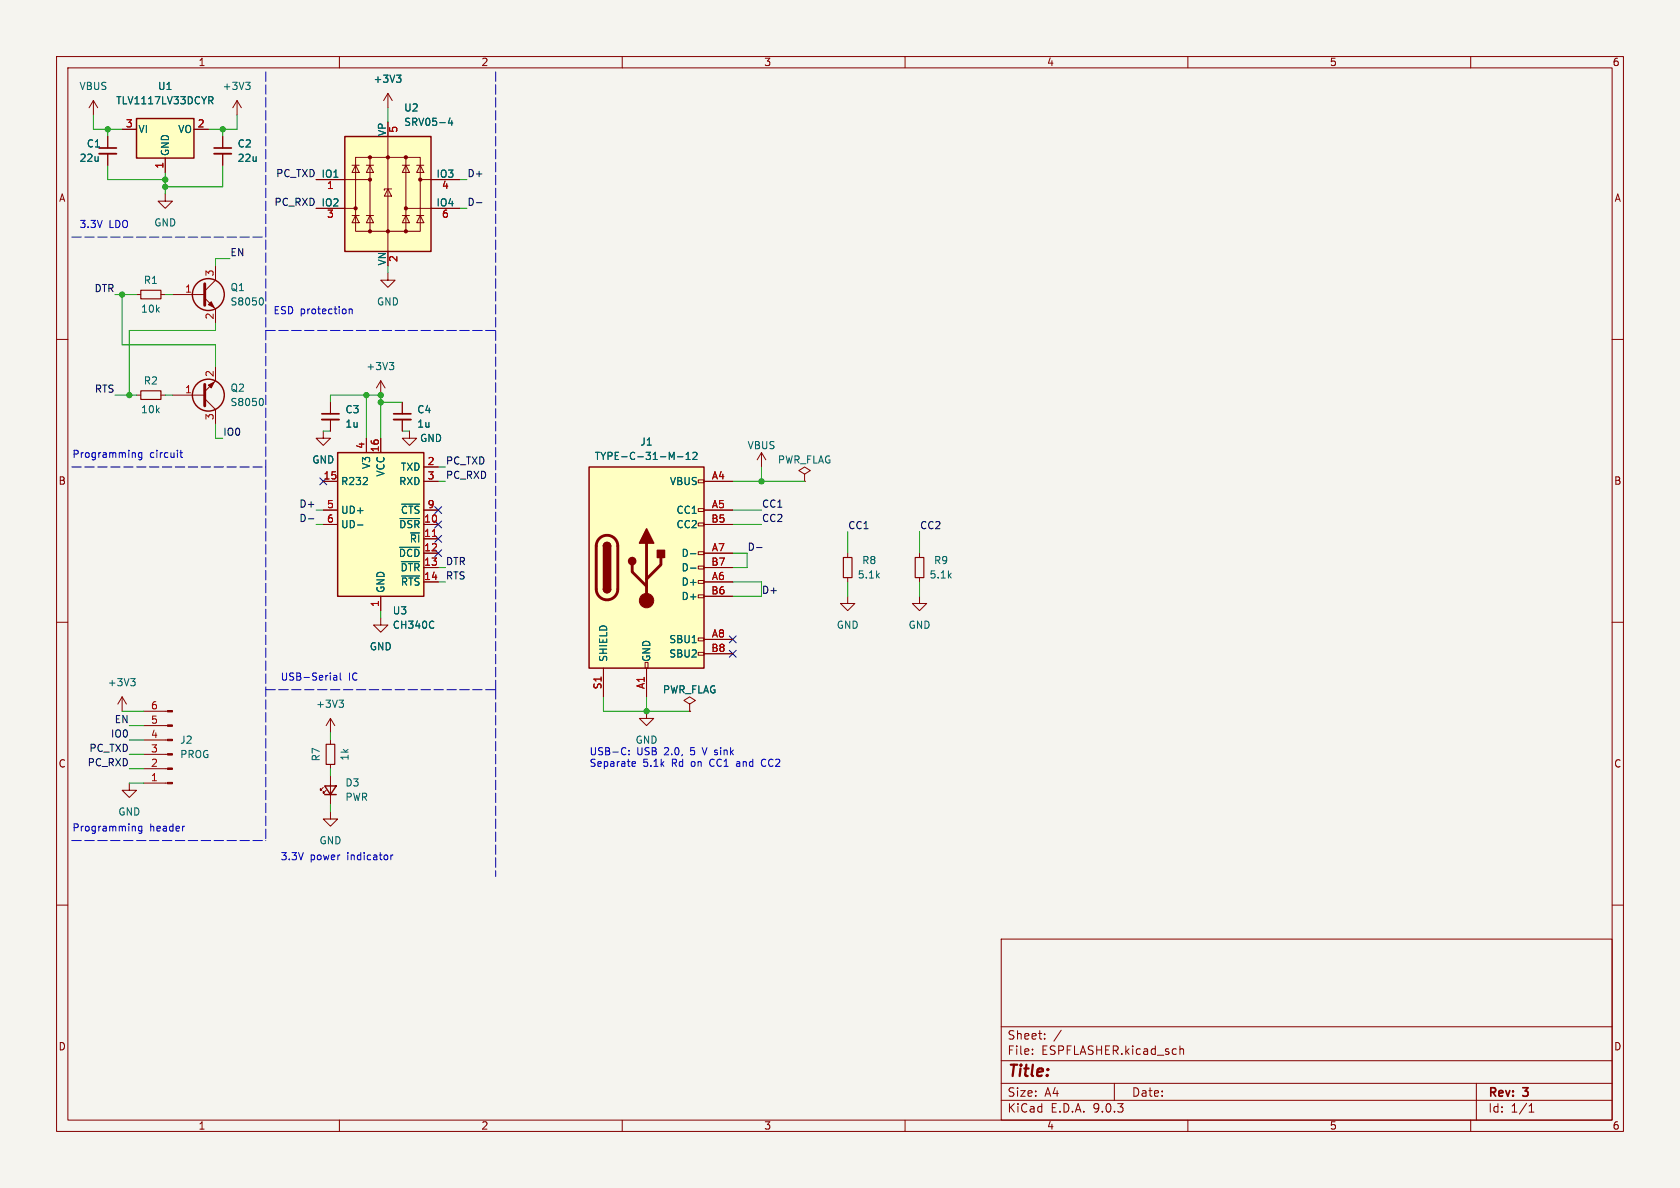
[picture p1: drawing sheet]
<svg xmlns="http://www.w3.org/2000/svg" width="297mm" height="210mm" viewBox="0 0 297 210" stroke-linecap="round" stroke-linejoin="round" font-family="sans-serif">
<path d="M0 0h297v210h-297z" fill="#f5f4ef" stroke="#f5f4ef" stroke-width=".18"/>
<g fill="none" stroke="#840000" stroke-width=".18">
<path d="M10 10h277v190h-277zM12 12h273v186h-273zM60 10v2M110 10v2M160 10v2M210 10v2M260 10v2M10 60h2M67.3 67.3l-.8 1.3M67.3 67.3l.8 1.3M67.3 67.3v2.6M285 60h2"/>
<path d="M10 110h2M285 110h2M58.4 130.8v.8M58.4 135.1v.8M10 160h2M177 166h108v32h-108zM285 160h2M60 198v2M110 198v2M160 198v2M177 194.5h108M177 191.5h108"/>
<path d="M177 187.5h108M177 181.5h108M182.5 186.3v.1M182.5 185.5v.1M184.7 183.6v.1M184.7 182.8v.1M187.6 182.1l-1.3 2M197 191.5v3M208.6 184.9v1.5M208.6 185.5l.2-.1 .4 .1v.9M210 198v2M260 198v2"/>
<path d="M261 191.5v6.5M270.3 196.6h.9M270.3 195.5l.4-.4v1.5"/>
</g>
<path d="M68.8 64.1h.8l-.4 .5M69.4 64.6l.2 .2v.3l-.2 .2" fill="none" stroke="#006464" stroke-width=".18"/>
<path d="M57.7 131.6h1.5v3.5h-1.5z" fill="none" stroke="#840000" stroke-width=".2"/>
<path d="M59.7 80h15.2v25.4h-15.2z" fill="#ffffc2"/>
<path d="M59.7 80h15.2v25.4h-15.2z" fill="none" stroke="#840000" stroke-width=".25"/>
<g fill="none" stroke="#840000" stroke-width=".18">
<path d="M64.8 77.5v2.5M67.3 77.5v2.5M57.1 85.1h2.6M57.1 90.2h2.6M57.1 92.7h2.6M74.9 85.1h2.6M74.9 90.2h2.6M74.9 92.7h2.6M74.9 82.6h2.6M74.9 95.3h2.6M74.9 97.8h2.6M67.3 109.2v1.3h1.3l-1.3 1.3-1.3-1.3h1.3"/>
<path d="M67.3 105.4v2.6M74.9 100.3h2.6M74.9 102.9h2.6"/>
</g>
<path d="M63.2 92.8h1M70.6 96.7h3.6M70.7 91.7h3.5M70.9 99.3h3.3M71 89.1h3.2M71 101.8h3.2M76.6 109.9h.1M76.7 110.9l-.1 .1" fill="none" stroke="#006464" stroke-width=".18"/>
<path d="M76.4 94.8h.8" fill="none" stroke="#a90000" stroke-width=".18"/>
<path d="M24.1 21h10.2v6.9h-10.2z" fill="#ffffc2"/>
<g fill="none" stroke="#840000" stroke-width=".25">
<path d="M24.1 21h10.2v6.9h-10.2z"/>
<circle cx="36.8" cy="52.1" r="2.82"/>
<circle cx="36.8" cy="69.8" r="2.82"/>
</g>
<g fill="none" stroke="#840000" stroke-width=".18">
<path d="M16.5 17.8l-.8 1.3M16.5 17.8l.8 1.3M16.5 17.8v2.5M41.9 17.8l-.8 1.3M41.9 17.8l.8 1.3M41.9 17.8v2.5M68.6 16.5l-.8 1.3M68.6 16.5l.7 1.3M68.6 16.5v2.6M19 24.1v2.1M19 27.2v2M21.6 22.9h2.5"/>
<path d="M29.2 34.3v1.3h1.3l-1.3 1.2-1.3-1.2h1.3M29.2 27.9v2.6M34.3 22.9h2.5M39.4 24.1v2.1M39.4 27.2v2M24.1 52.1h.8M28.4 52.1h.8M30.5 52.1h5.7M36.2 52.7l1.9 1.9v2.6M38.1 47v2.5l-1.9 1.9M68.6 48.3v1.2h1.2l-1.2 1.3-1.3-1.3h1.3M24.1 69.9h.8"/>
<path d="M28.4 69.9h.8M30.5 69.9h5.7M36.2 70.5l1.9 1.9v2.5M38.1 64.8v2.5l-1.9 1.9M71.1 71.1v2.1M71.1 74.2v2M72.4 76.2v1.3h1.3l-1.3 1.2-1.3-1.2h1.3M149.9 97.8v.8M162.6 97.8v.8M149.9 105.4v1.3h1.2l-1.2 1.3-1.3-1.3h1.3M149.9 102.1v.8M162.6 105.4v1.3h1.2l-1.2 1.3-1.3-1.3h1.3"/>
<path d="M162.6 102.1v.8M21.6 123.2l-.8 1.3M21.6 123.2l.8 1.3M21.6 123.2v2.5M22.9 138.4v1.3h1.2l-1.2 1.3-1.3-1.3h1.3M58.4 127l-.7 1.3M58.4 127l.8 1.3M58.4 127v2.5M114.3 125.7v1.3h1.3l-1.3 1.3-1.3-1.3h1.3M121.9 124.5l1-.7-1-.6-1 .6 1 .7v1.2M121.9 125.7h.1M58.4 143.5v1.3h1.3l-1.3 1.3-1.3-1.3h1.3"/>
</g>
<path d="M36.9 17.1h.5l.2 .2-.1 .4-.6 .1M37.2 17.8l.4 .6M43.4 14.5h.8l-.4 .5M44 15l.2 .3v.3l-.2 .2M70.1 13.3h.8l-.4 .5M70.6 13.8l.3 .2v.3l-.3 .2M46.3 52.6a.79 .79 0 0 1 0 1.3M46.3 70.4a.79 .79 0 0 1 0 1.3M23.1 120h.8l-.4 .4M23.6 120.4l.3 .3v.3l-.3 .2M59.9 123.8h.8l-.4 .5M60.5 124.3l.2 .2v.3l-.2 .2" fill="none" stroke="#006464" stroke-width=".18"/>
<path d="M17.5 26.2h3.1M37.8 26.2h3.1M69.6 73.2h3" fill="none" stroke="#840000" stroke-width=".3"/>
<path d="M17.5 27.2h3.1M37.8 27.2h3.1M69.6 74.2h3" fill="none" stroke="#840000" stroke-width=".33"/>
<path d="M24.9 51.3h3.5v1.5h-3.5zM24.9 69.1h3.5v1.5h-3.5zM149.1 98.6h1.5v3.5h-1.5zM161.8 98.6h1.5v3.5h-1.5z" fill="none" stroke="#840000" stroke-width=".2"/>
<path d="M36.2 50.2v3.8M36.2 67.9v3.9" fill="none" stroke="#840000" stroke-width=".51"/>
<g fill="#840000" stroke="#840000" stroke-width=".18">
<path d="M37.3 53.3l.5 1.1-1-.6z"/>
<path d="M36.8 68.1l1-.5-.5 1z"/>
</g>
<path d="M61 24.1h15.2v20.4h-15.2z" fill="#ffffc2"/>
<g fill="none" stroke="#840000" stroke-width=".18">
<path d="M55.9 31.8h9.5M55.9 36.8h7M62.2 29.2h1.3M62.2 38.1h1.3M62.9 27.8h11.4v13.1h-11.4zM62.9 29.2l.6 1.3h-1.3zM62.9 38.1l.6 1.3h-1.3zM64.8 29.2h1.2M64.8 38.1h1.2M65.4 29.2l.6 1.3h-1.2zM65.4 38.1l.6 1.3h-1.2zM65.4 27.8v13.1"/>
<path d="M68.6 33.4l.6 1.3h-1.3zM68.6 24.1v20.4M69.2 33.4h-1.3v.3M71.1 29.2h1.3M71.1 38.1h1.3M71.8 29.2l.6 1.3h-1.3zM71.8 38.1l.6 1.3h-1.3zM71.8 27.8v13.1M71.8 36.8h9.5M73.7 29.2h1.2M73.7 38.1h1.2M74.3 29.2l.6 1.3h-1.2z"/>
<path d="M74.3 38.1l.6 1.3h-1.2zM74.3 31.8h7"/>
</g>
<path d="M61 24.1h15.2v20.4h-15.2z" fill="none" stroke="#840000" stroke-width=".25"/>
<g fill="#840000" stroke="#840000" stroke-width=".18">
<circle cx="62.9" cy="36.8" r=".28"/>
<circle cx="65.4" cy="27.8" r=".28"/>
<circle cx="65.4" cy="31.8" r=".28"/>
<circle cx="65.4" cy="40.9" r=".28"/>
<circle cx="68.6" cy="27.8" r=".28"/>
<circle cx="68.6" cy="40.9" r=".28"/>
<circle cx="71.8" cy="27.8" r=".28"/>
<circle cx="71.8" cy="36.8" r=".28"/>
<circle cx="71.8" cy="40.9" r=".28"/>
<circle cx="74.3" cy="31.8" r=".28"/>
</g>
<path d="M79.6 20.8l-.3 .9h.7M79.9 21.3v.9" fill="none" stroke="#006464" stroke-width=".18"/>
<path d="M104.1 82.6h20.4v35.5h-20.4z" fill="#ffffc2"/>
<g fill="none" stroke="#840000" stroke-width=".18">
<path d="M19 24.1v2.1M19 27.2v2M21.6 22.9h2.5M29.2 27.9v2.6M34.3 22.9h2.5M39.4 24.1v2.1M39.4 27.2v2M55.9 31.8h5.1M55.9 36.8h5.1M76.2 31.8h5.1M76.2 36.8h5.1M57.1 76.2v1.3h1.3l-1.3 1.2-1.2-1.2h1.2"/>
<path d="M58.4 71.1v2.1M58.4 74.2v2M64.8 77.5v2.5M67.3 77.5v2.5M71.1 71.1v2.1M71.1 74.2v2M57.1 85.1h2.6M57.1 90.2h2.6M57.1 92.7h2.6M74.9 85.1h2.6M74.9 90.2h2.6M74.9 92.7h2.6"/>
<path d="M74.9 97.8h2.6M74.9 82.6h2.6M74.9 95.3h2.6M123.4 84.8h1.1v.5h-1.1zM123.4 89.9h1.1v.5h-1.1zM123.4 92.5h1.1v.5h-1.1zM123.4 97.5h1.1v.5h-1.1zM124.5 85.1h5M124.5 90.2h5M124.5 92.7h5M124.5 97.8h5M134.6 80l-.7 1.3"/>
<path d="M134.6 80l.8 1.3M134.6 80v2.6M142.2 83.8l1.1-.6-1.1-.6-1 .6 1 .6v1.3M142.2 85.1h.1M67.3 105.4v2.6M74.9 100.3h2.6M74.9 102.9h2.6M106.7 118.1v5.1M114 117.1h.6v1h-.6zM114.3 118.1v5.1M123.4 100.1h1.1v.5h-1.1zM123.4 102.6h1.1v.5h-1.1z"/>
<path d="M123.4 105.2h1.1v.5h-1.1zM123.4 112.8h1.1v.5h-1.1zM123.4 115.3h1.1v.5h-1.1zM124.5 100.3h5M124.5 102.9h5M124.5 105.4h5M124.5 113h5M124.5 115.6h5M25.4 138.4h4.2M25.4 135.9h4.2M25.4 133.4h4.2M25.4 130.8h4.2"/>
<path d="M25.4 128.3h4.2M25.4 125.7h4.2M57.1 139.2l-.5 .5v-.3v.3h.3M57.7 139.7l-.6 .5v-.2v.2h.3M58.4 137.2v5M121.9 125.7h.1"/>
</g>
<path d="M104.1 82.6h20.4v35.5h-20.4zM106.7 96.5a.64 .64 0 0 1 .6-.6 .64 .64 0 0 1 .6 .6M106.7 104.1a.64 .64 0 0 0 .6 .7 .64 .64 0 0 0 .6-.7M57.4 138.9h2l-1 1.6zM57.4 140.5h2" fill="none" stroke="#840000" stroke-width=".25"/>
<path d="M106 95.2a1.9 1.9 0 0 1 2-.4 1.9 1.9 0 0 1 1.2 1.7v7.6a1.91 1.91 0 0 1-1.9 1.9 1.91 1.91 0 0 1-1.9-1.9v-7.7l.2-.7zM111.8 99.8v1.3l2.5 2.5M114.3 96v10.2M116.8 98.6v1.2l-2.5 2.6" fill="none" stroke="#840000" stroke-width=".51"/>
<g fill="#840000" stroke="#840000" stroke-width=".25">
<path d="M106.7 96.5h1.2v7.6h-1.2z"/>
<path d="M106.9 96.1a.64 .64 0 0 1 .7-.2 .64 .64 0 0 1 .3 .6h-1.2z"/>
<path d="M106.7 104.1h1.2a.64 .64 0 0 1-.6 .7 .64 .64 0 0 1-.6-.7z"/>
<path d="M114.3 93.5l1.3 2.5h-2.6z"/>
<path d="M116.2 97.3h1.3v1.3h-1.3z"/>
<circle cx="111.8" cy="99.2" r=".63"/>
</g>
<g fill="#840000" stroke="#840000" stroke-width=".18">
<path d="M29.6 138.3h.9v.3h-.9z"/>
<path d="M29.6 135.8h.9v.2h-.9z"/>
<path d="M29.6 133.2h.9v.3h-.9z"/>
<path d="M29.6 130.7h.9v.2h-.9z"/>
<path d="M29.6 128.1h.9v.3h-.9z"/>
<path d="M29.6 125.6h.9v.3h-.9z"/>
<circle cx="114.3" cy="106.2" r="1.27"/>
</g>
<g fill="none" stroke="#006464" stroke-width=".18">
<path d="M36.9 17.1h.5l.2 .2-.1 .4-.6 .1M37.2 17.8l.4 .6M70.1 13.3h.8l-.4 .5M70.6 13.8l.3 .2v.3l-.3 .2M79.6 20.8l-.3 .9h.7M79.9 21.3v.9M63.2 92.8h1M70.6 96.7h3.6M70.7 91.7h3.5M70.9 99.3h3.3M71 89.1h3.2M119.8 80.7h.9"/>
<path d="M121.3 81.2h.7M121.3 80.3l.3-.3v1.2M122.1 97.9h.9M122.5 80.1l.5-.1 .2 .3-.8 .9h.8M71 101.8h3.2M76.6 109.9h.1M76.7 110.9l-.1 .1M122.1 100.4h.9"/>
</g>
<path d="M56.9 73.2h3" fill="none" stroke="#840000" stroke-width=".3"/>
<path d="M56.9 74.2h3" fill="none" stroke="#840000" stroke-width=".33"/>
<path d="M84.2 35.8h1M54.5 91.7h1M133.8 96.8h.9" fill="none" stroke="#0f0f0f" stroke-width=".18"/>
<path d="M47 12.7v69.9M87.6 12.7v45.7M12.7 41.9h34.3M47 58.4h40.6M12.7 82.6h34.3M47 82.6v66M47 121.9h40.6M87.6 121.9v33M87.6 121.9v-63.5M12.7 148.6h34.3" fill="none" stroke="#0000c2" stroke-width=".18" stroke-dasharray="1.7 .6"/>
<g fill="none" stroke="#009600" stroke-width=".18">
<path d="M68.6 19.1v2.5M16.5 20.3v2.6h5.1M19 29.2v2.6h10.2M19 22.9v1.2M29.2 30.5v3.8M39.4 22.9v1.2M39.4 29.2v3.8h-10.2M41.9 20.3v2.6h-5.1M81.3 36.8h1.2M81.3 31.8h1.2M20.3 52.1h3.8M21.6 52.1v8.9h16.5v3.8"/>
<path d="M29.2 52.1h1.3M38.1 57.2v1.2h-15.2v11.5M40.6 45.7h-2.5v1.3M68.6 47v1.3M20.3 69.9h3.8M29.2 69.9h1.3M38.1 74.9v2.6h1.3M57.1 76.2h1.3M58.4 71.1v-1.2h8.9v7.6M64.8 69.9v7.6M67.3 71.1h3.8M71.1 76.2h1.3"/>
<path d="M55.9 92.7h1.2M55.9 90.2h1.2M77.5 82.6h1.2M77.5 85.1h1.2M129.5 97.8h2.6v2.5h-2.6M129.5 92.7h5.1M129.5 90.2h5.1M129.5 85.1h12.7M134.6 82.6v2.5M149.9 94v3.8M162.6 94v3.8M67.3 108v1.2"/>
<path d="M77.5 100.3h1.2M77.5 102.9h1.2M129.5 102.9h5.1v2.5h-5.1M149.9 102.9v2.5M162.6 102.9v2.5M21.6 125.7h3.8M22.9 138.4h2.5M22.9 135.9h2.5M22.9 133.4h2.5M22.9 130.8h2.5M22.9 128.3h2.5M58.4 129.5v1.3"/>
<path d="M58.4 135.9v1.3M106.7 123.2v2.5h15.2M114.3 123.2v2.5M58.4 142.2v1.3"/>
</g>
<g fill="none" stroke="#000084" stroke-width=".18">
<path d="M56.5 84.5l1.3 1.2M57.8 84.5l-1.3 1.2M76.9 94.6l1.2 1.3M76.9 92.1l1.2 1.2M76.9 89.6l1.2 1.2M76.9 97.2l1.2 1.2M78.1 94.6l-1.2 1.3M78.1 92.1l-1.2 1.2M78.1 89.6l-1.2 1.2M78.1 97.2l-1.2 1.2M128.9 115l1.2 1.2M128.9 112.4l1.2 1.2"/>
<path d="M130.1 115l-1.2 1.2M130.1 112.4l-1.2 1.2"/>
</g>
<g fill="none" stroke="#0000c2" stroke-width=".18">
<path d="M61.7 54.6v.9M61.7 54.7l.2-.1 .3 .1 .1 .8M32 79.6v1.1l.3 .2M23.7 80l.2 .2v.7M25.1 80v1l-.3 .3-.3-.1M25.1 80.1l-.4-.1-.2 .3 .1 .5h.5M31.8 80h.5M59 119.5h.5v.7M59.5 119.7l-.4 .1-.2 .1 .2 .3h.4M60.2 119v1.1l.1 .1M110.6 132.2l.1 .1M110.7 133.3l-.1 .1"/>
<path d="M111.2 132.6v.2M111.2 133.3v.1M111.8 135.4h.5M111.8 134.7l.4-.1 .1 .3-.6 .2M124.1 132.2l.5 1.2M130.4 134.6l-.2 .1M130.4 135l-.2 .2 .2 .3M135 134.2a.68 .68 0 0 0-.4 .6 .68 .68 0 0 0 .4 .7M23.7 146.1l.2 .1v.7M25.1 146.1v1l-.3 .2h-.3M25.1 146.1h-.4l-.2 .2 .1 .5h.5M32.5 146.1h.1"/>
<path d="M69.1 151.1v.9M69.5 151.1l-.4 .3"/>
</g>
<path d="M76.4 94.8h.8" fill="none" stroke="#a90000" stroke-width=".18"/>
<g fill="#009600" stroke="#009600" stroke-width=".18">
<circle cx="64.8" cy="69.9" r=".46"/>
<circle cx="67.3" cy="69.9" r=".46"/>
<circle cx="29.2" cy="31.8" r=".46"/>
<circle cx="22.9" cy="69.9" r=".46"/>
<circle cx="21.6" cy="52.1" r=".46"/>
<circle cx="19" cy="22.9" r=".46"/>
<circle cx="29.2" cy="33" r=".46"/>
<circle cx="67.3" cy="71.1" r=".46"/>
<circle cx="39.4" cy="22.9" r=".46"/>
<circle cx="134.6" cy="85.1" r=".46"/>
<circle cx="114.3" cy="125.7" r=".46"/>
</g>
<text font-size="2.8" fill="#840000" x="178" y="190.9">Title:</text>
<g font-size="2.1" fill="#840000">
<text x="178" y="184">Sheet:</text>
<text x="178" y="186.7">File:</text>
<text x="184.1" y="186.7">ESPFLASHER.kicad_sch</text>
<text x="178" y="196.9">KiCad</text>
<text x="178" y="194.1">Size:</text>
<text x="184.7" y="194.1">A4</text>
<text x="185.7" y="196.9">E.D.A.</text>
<text x="193.3" y="196.9">9.0.3</text>
<text x="200" y="194.1">Date:</text>
<text x="263" y="194.3">Rev:</text>
<text x="263" y="196.9">Id:</text>
<text x="267.1" y="196.9">1/1</text>
<text x="269.4" y="194.3">3</text>
</g>
<g font-size="1.8" fill="#840000">
<text x="35" y="11.9">1</text>
<text x="85" y="11.9">2</text>
<text x="135" y="11.9">3</text>
<text x="185" y="11.9">4</text>
<text x="235" y="11.9">5</text>
<text x="285" y="11.9">6</text>
<text x="10.3" y="35.9">A</text>
<text x="285.3" y="35.9">A</text>
<text x="10.3" y="85.9">B</text>
<text x="285.3" y="85.9">B</text>
<text x="10.3" y="135.9">C</text>
<text x="285.3" y="135.9">C</text>
<text x="10.3" y="185.9">D</text>
<text x="285.3" y="185.9">D</text>
<text x="35" y="199.9">1</text>
<text x="85" y="199.9">2</text>
<text x="135" y="199.9">3</text>
<text x="185" y="199.9">4</text>
<text x="235" y="199.9">5</text>
<text x="285" y="199.9">6</text>
</g>
<g font-size="1.8" fill="#006464">
<text x="14" y="16.1">VBUS</text>
<text x="27.8" y="16.1">U1</text>
<text x="39.3" y="16.1">+3V3</text>
<text x="65.9" y="14.8">+3V3</text>
<text x="20.4" y="18.6">TLV1117LV33DCYR</text>
<text x="24.4" y="23.7">VI</text>
<text x="31.4" y="23.7">VO</text>
<text x="71.4" y="19.9">U2</text>
<text x="71.4" y="22.5">SRV05-4</text>
<text x="14" y="28.8">22u</text>
<text x="15.2" y="26.3">C1</text>
<text x="30.1" y="27.7" transform="rotate(-90 30.1 27.7)">GND</text>
<text x="41.9" y="26.3">C2</text>
<text x="41.9" y="28.8">22u</text>
<text x="68.3" y="24.1" transform="rotate(-90 68.3 24.1)">VP</text>
<text x="56.7" y="31.5">IO1</text>
<text x="77.1" y="31.5">IO3</text>
<text x="27.2" y="40.2">GND</text>
<text x="56.7" y="36.6">IO2</text>
<text x="77.1" y="36.6">IO4</text>
<text x="68.3" y="47" transform="rotate(-90 68.3 47)">VN</text>
<text x="25.3" y="50.4">R1</text>
<text x="40.6" y="51.7">Q1</text>
<text x="24.8" y="55.5">10k</text>
<text x="40.6" y="54.2">S8050</text>
<text x="66.5" y="54.2">GND</text>
<text x="64.7" y="65.6">+3V3</text>
<text x="25.3" y="68.2">R2</text>
<text x="40.6" y="72">S8050</text>
<text x="40.6" y="69.4">Q2</text>
<text x="24.8" y="73.3">10k</text>
<text x="61" y="73.3">C3</text>
<text x="61" y="75.8">1u</text>
<text x="73.7" y="73.3">C4</text>
<text x="73.7" y="75.8">1u</text>
<text x="55.1" y="82.1">GND</text>
<text x="65.6" y="83" transform="rotate(-90 65.6 83)">V3</text>
<text x="70.8" y="83.4">TXD</text>
<text x="74.2" y="78.3">GND</text>
<text x="105" y="81.5">TYPE-C-31-M-12</text>
<text x="113.1" y="79">J1</text>
<text x="132.1" y="79.6">VBUS</text>
<text x="137.4" y="82.1">PWR_FLAG</text>
<text x="60.2" y="86">R232</text>
<text x="68.2" y="84.3" transform="rotate(-90 68.2 84.3)">VCC</text>
<text x="70.5" y="86">RXD</text>
<text x="118.3" y="86">VBUS</text>
<text x="60.2" y="91">UD+</text>
<text x="60.2" y="93.6">UD-</text>
<text x="70.5" y="93.6">~{DSR}</text>
<text x="70.8" y="91">~{CTS}</text>
<text x="119.5" y="91">CC1</text>
<text x="119.5" y="93.6">CC2</text>
<text x="70.4" y="98.7">~{DCD}</text>
<text x="70.7" y="101.2">~{DTR}</text>
<text x="72.3" y="96.1">~{RI}</text>
<text x="120.4" y="98.7">D-</text>
<text x="120.4" y="101.2">D-</text>
<text x="152.3" y="99.9">R8</text>
<text x="165" y="99.9">R9</text>
<text x="68.2" y="104.9" transform="rotate(-90 68.2 104.9)">GND</text>
<text x="70.8" y="103.7">~{RTS}</text>
<text x="120.4" y="103.7">D+</text>
<text x="120.4" y="106.3">D+</text>
<text x="151.5" y="102.5">5.1k</text>
<text x="164.2" y="102.5">5.1k</text>
<text x="69.3" y="108.8">U3</text>
<text x="69.3" y="111.4">CH340C</text>
<text x="118.2" y="113.9">SBU1</text>
<text x="147.8" y="111.4">GND</text>
<text x="160.5" y="111.4">GND</text>
<text x="65.3" y="115.2">GND</text>
<text x="107.5" y="117.1" transform="rotate(-90 107.5 117.1)">SHIELD</text>
<text x="115.2" y="117.1" transform="rotate(-90 115.2 117.1)">GND</text>
<text x="118.2" y="116.4">SBU2</text>
<text x="18.9" y="121.5">+3V3</text>
<text x="55.8" y="125.3">+3V3</text>
<text x="117.1" y="122.8">PWR_FLAG</text>
<text x="31.8" y="131.7">J2</text>
<text x="112.3" y="131.7">GND</text>
<text x="31.8" y="134.2">PROG</text>
<text x="56.7" y="134.7" transform="rotate(-90 56.7 134.7)">R7</text>
<text x="61.8" y="134.6" transform="rotate(-90 61.8 134.6)">1k</text>
<text x="61" y="139.2">D3</text>
<text x="61" y="141.8">PWR</text>
<text x="20.8" y="144.4">GND</text>
<text x="56.4" y="149.5">GND</text>
</g>
<g font-size="1.8" fill="#a90000">
<text x="22.2" y="22.6">3</text>
<text x="34.9" y="22.6">2</text>
<text x="70.6" y="23.6" transform="rotate(-90 70.6 23.6)">5</text>
<text x="29" y="29.9" transform="rotate(-90 29 29.9)">1</text>
<text x="57.7" y="33.7">1</text>
<text x="78" y="33.7">4</text>
<text x="57.7" y="38.8">3</text>
<text x="78" y="38.8">6</text>
<text x="70.6" y="46.4" transform="rotate(-90 70.6 46.4)">2</text>
<text x="32.6" y="51.8">1</text>
<text x="37.8" y="49" transform="rotate(-90 37.8 49)">3</text>
<text x="37.8" y="56.6" transform="rotate(-90 37.8 56.6)">2</text>
<text x="32.6" y="69.6">1</text>
<text x="37.8" y="66.7" transform="rotate(-90 37.8 66.7)">2</text>
<text x="37.8" y="74.4" transform="rotate(-90 37.8 74.4)">3</text>
<text x="64.5" y="79.4" transform="rotate(-90 64.5 79.4)">4</text>
<text x="67.1" y="80.1" transform="rotate(-90 67.1 80.1)">16</text>
<text x="75.5" y="82.3">2</text>
<text x="57.1" y="84.8">15</text>
<text x="57.7" y="89.9">5</text>
<text x="75.5" y="84.8">3</text>
<text x="75.5" y="89.9">9</text>
<text x="125.7" y="84.8">A4</text>
<text x="125.7" y="89.9">A5</text>
<text x="57.7" y="92.5">6</text>
<text x="74.9" y="92.5">10</text>
<text x="74.9" y="95">11</text>
<text x="125.7" y="92.5">B5</text>
<text x="74.9" y="97.5">12</text>
<text x="74.9" y="100.1">13</text>
<text x="125.7" y="100.1">B7</text>
<text x="125.7" y="97.5">A7</text>
<text x="67.1" y="107.4" transform="rotate(-90 67.1 107.4)">1</text>
<text x="74.9" y="102.6">14</text>
<text x="125.7" y="105.2">B6</text>
<text x="125.7" y="102.6">A6</text>
<text x="125.7" y="112.8">A8</text>
<text x="125.7" y="115.3">B8</text>
<text x="26.6" y="125.5">6</text>
<text x="106.4" y="122" transform="rotate(-90 106.4 122)">S1</text>
<text x="114" y="121.9" transform="rotate(-90 114 121.9)">A1</text>
<text x="26.6" y="130.6">4</text>
<text x="26.6" y="128">5</text>
<text x="26.6" y="135.6">2</text>
<text x="26.6" y="133.1">3</text>
<text x="26.6" y="138.2">1</text>
</g>
<g font-size="1.8" fill="#0f0f0f">
<text x="48.7" y="31.4">PC_TXD IO1</text>
<text x="82.5" y="31.4">D+</text>
<text x="48.4" y="36.5">PC_RXD IO2</text>
<text x="82.5" y="36.5">D-</text>
<text x="40.6" y="45.4">EN</text>
<text x="16.6" y="51.7">DTR</text>
<text x="16.7" y="69.5">RTS</text>
<text x="39.4" y="77.1">IO0</text>
<text x="78.7" y="82.2">PC_TXD</text>
<text x="52.8" y="89.8">D+</text>
<text x="78.7" y="84.7">PC_RXD</text>
<text x="134.6" y="89.8">CC1</text>
<text x="52.8" y="92.4">D-</text>
<text x="134.6" y="92.4">CC2</text>
<text x="149.9" y="93.6">CC1</text>
<text x="162.6" y="93.6">CC2</text>
<text x="78.7" y="100">DTR</text>
<text x="132.1" y="97.4">D-</text>
<text x="78.7" y="102.5">RTS</text>
<text x="134.6" y="105.1">D+</text>
<text x="19.5" y="130.5">IO0</text>
<text x="20.2" y="127.9">EN</text>
<text x="15.4" y="135.5">PC_RXD</text>
<text x="15.7" y="133">PC_TXD</text>
</g>
<g font-size="1.8" fill="#0000c2">
<text x="14" y="40.4">3.3V</text>
<text x="19.3" y="40.4">LDO</text>
<text x="48.3" y="55.6">ESD protection</text>
<text x="12.7" y="81">Programming</text>
<text x="26.4" y="81">circuit</text>
<text x="49.5" y="120.4">USB-Serial</text>
<text x="61.6" y="120.4">IC</text>
<text x="104.1" y="133.6">USB-C:</text>
<text x="104.1" y="135.6">Separate</text>
<text x="112.6" y="133.6">USB</text>
<text x="113.7" y="135.6">5.1k</text>
<text x="117.5" y="133.6">2.0,</text>
<text x="118.9" y="135.6">Rd</text>
<text x="122.3" y="133.6">5</text>
<text x="122.5" y="135.6">on</text>
<text x="124.7" y="133.6">V sink</text>
<text x="125.9" y="135.6">CC1</text>
<text x="130.9" y="135.6">and</text>
<text x="135.5" y="135.6">CC2</text>
<text x="12.7" y="147.1">Programming</text>
<text x="26.4" y="147.1">header</text>
<text x="49.5" y="152.2">3.3V</text>
<text x="54.8" y="152.2">power</text>
<text x="61.5" y="152.2">indicator</text>
</g>
</svg>
